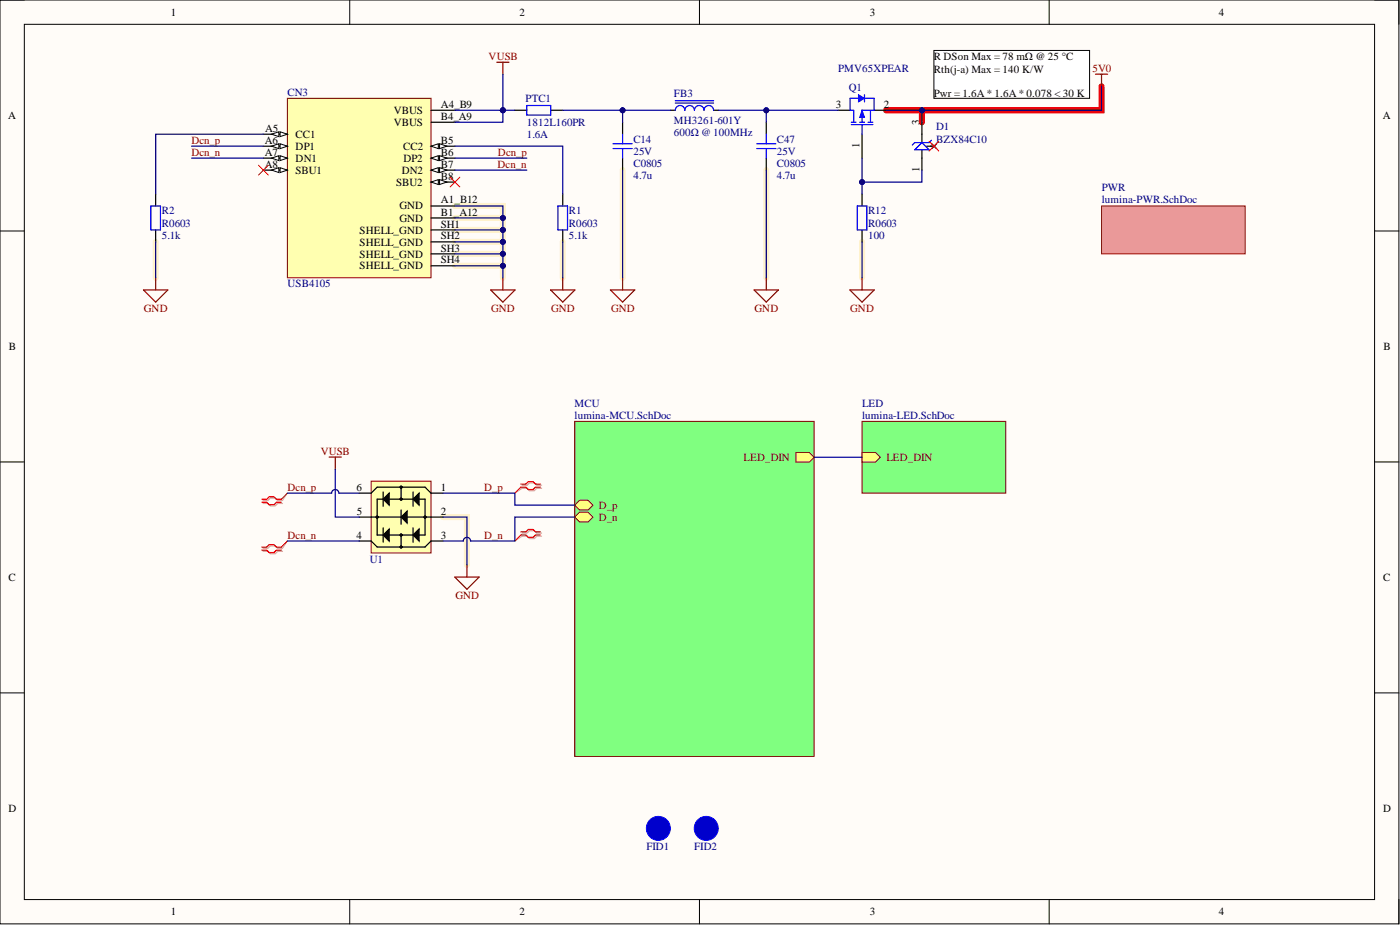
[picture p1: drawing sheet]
<svg xmlns="http://www.w3.org/2000/svg" width="292mm" height="193mm" viewBox="0 0 292 193" stroke-linecap="round" stroke-linejoin="round" font-family="sans-serif">
<path d="M0 0h291.9v192.7h-291.9z" fill-rule="evenodd" fill="#fffcf8"/>
<path d="M0 0h291.9v192.7h-291.9z" fill="none" stroke="#000" stroke-width=".21"/>
<path d="M5.1 5.1h281.7v182.6h-281.7z" fill-rule="evenodd" fill="#fffcf8"/>
<g fill="none" stroke="#000" stroke-width=".21">
<path d="M0 0h5.1M5.1 5.1h281.7v182.6h-281.7zM73 0v5.1M145.9 0v5.1M218.9 0v5.1M286.8 0h5.1v5.1M0 48.2h5.1M286.8 48.2h5.1M0 96.4h5.1M286.8 96.4h5.1M0 144.6h5.1M286.8 144.6h5.1"/>
<path d="M73 187.7v5M145.9 187.7v5M218.9 187.7v5M291.9 187.7v5"/>
</g>
<path d="M129.9 35.5v22.5M159.9 35.5v22.5M32.5 50.5v7.5M94.9 55.5h10v2.5M94.9 53h10v2.5M94.9 50.5h10v2.5M94.9 48h10v2.5M94.9 45.5h10v2.5M94.9 43h10v2.5M117.4 50.5v7.5M179.9 50.5v7.5M92.4 107.9h5v10" fill="none" stroke="#fff2cc" stroke-width="1.3"/>
<path d="M229.8 18v5h-44.9M192.3 23v2.5" fill="none" stroke="#f00" stroke-width="1.3"/>
<circle cx="147.3" cy="172.8" r="2.5" fill="#0000bf"/>
<circle cx="147.3" cy="172.8" r="2.5" fill="none" stroke="#00f" stroke-width=".21"/>
<circle cx="137.4" cy="172.8" r="2.5" fill="#0000bf"/>
<circle cx="137.4" cy="172.8" r="2.5" fill="none" stroke="#00f" stroke-width=".21"/>
<path d="M119.9 87.9h50v69.9h-50z" fill-rule="evenodd" fill="#80ff80"/>
<path d="M119.9 87.9h50v69.9h-50z" fill="none" stroke="#800000" stroke-width=".21"/>
<path d="M166.1 94.4h2.8l1 1-1 1h-2.8z" fill-rule="evenodd" fill="#ffff80"/>
<path d="M166.1 94.4h2.8l1 1-1 1h-2.8z" fill="none" stroke="#800000" stroke-width=".21"/>
<path d="M119.9 107.9l1-1h1.8l1 1-1 1h-1.8z" fill-rule="evenodd" fill="#ffff80"/>
<path d="M119.9 107.9l1-1h1.8l1 1-1 1h-1.8z" fill="none" stroke="#800000" stroke-width=".21"/>
<path d="M119.9 105.4l1-1h1.8l1 1-1 1h-1.8z" fill-rule="evenodd" fill="#ffff80"/>
<path d="M119.9 105.4l1-1h1.8l1 1-1 1h-1.8z" fill="none" stroke="#800000" stroke-width=".21"/>
<path d="M60 20.5h29.9v37.5h-29.9z" fill-rule="evenodd" fill="#ffffb0"/>
<path d="M60 20.5h29.9v37.5h-29.9z" fill="none" stroke="#800000" stroke-width=".21"/>
<path d="M55 28h5" fill="none" stroke="#000" stroke-width=".25"/>
<path d="M58.4 27.5l1.6 .5-1.6 .5z" fill="#f8fcff"/>
<path d="M58.4 27.5l1.6 .5-1.6 .5z" fill="none" stroke="#000" stroke-width=".21"/>
<path d="M56.7 28l1.5-.5v1z" fill="#f8fcff"/>
<path d="M56.7 28l1.5-.5v1z" fill="none" stroke="#000" stroke-width=".21"/>
<path d="M55 30.5h5" fill="none" stroke="#000" stroke-width=".25"/>
<path d="M58.4 30l1.6 .5-1.6 .5z" fill="#f8fcff"/>
<path d="M58.4 30l1.6 .5-1.6 .5z" fill="none" stroke="#000" stroke-width=".21"/>
<path d="M56.7 30.5l1.5-.5v1z" fill="#f8fcff"/>
<path d="M56.7 30.5l1.5-.5v1z" fill="none" stroke="#000" stroke-width=".21"/>
<path d="M55 33h5" fill="none" stroke="#000" stroke-width=".25"/>
<path d="M58.4 32.5l1.6 .5-1.6 .5z" fill="#f8fcff"/>
<path d="M58.4 32.5l1.6 .5-1.6 .5z" fill="none" stroke="#000" stroke-width=".21"/>
<path d="M56.7 33l1.5-.5v1z" fill="#f8fcff"/>
<path d="M56.7 33l1.5-.5v1z" fill="none" stroke="#000" stroke-width=".21"/>
<path d="M55 35.5h5" fill="none" stroke="#000" stroke-width=".25"/>
<path d="M58.4 35l1.6 .5-1.6 .5z" fill="#f8fcff"/>
<path d="M58.4 35l1.6 .5-1.6 .5z" fill="none" stroke="#000" stroke-width=".21"/>
<path d="M56.7 35.5l1.5-.5v1z" fill="#f8fcff"/>
<path d="M56.7 35.5l1.5-.5v1z" fill="none" stroke="#000" stroke-width=".21"/>
<path d="M89.9 23h5M89.9 25.5h5M89.9 30.5h5" fill="none" stroke="#000" stroke-width=".25"/>
<path d="M89.9 30.5l1.6-.5v1z" fill="#f8fcff"/>
<path d="M89.9 30.5l1.6-.5v1z" fill="none" stroke="#000" stroke-width=".21"/>
<path d="M91.7 30l1.5 .5-1.5 .5z" fill="#f8fcff"/>
<path d="M91.7 30l1.5 .5-1.5 .5z" fill="none" stroke="#000" stroke-width=".21"/>
<path d="M89.9 33h5" fill="none" stroke="#000" stroke-width=".25"/>
<path d="M89.9 33l1.6-.5v1z" fill="#f8fcff"/>
<path d="M89.9 33l1.6-.5v1z" fill="none" stroke="#000" stroke-width=".21"/>
<path d="M91.7 32.5l1.5 .5-1.5 .5z" fill="#f8fcff"/>
<path d="M91.7 32.5l1.5 .5-1.5 .5z" fill="none" stroke="#000" stroke-width=".21"/>
<path d="M89.9 35.5h5" fill="none" stroke="#000" stroke-width=".25"/>
<path d="M89.9 35.5l1.6-.5v1z" fill="#f8fcff"/>
<path d="M89.9 35.5l1.6-.5v1z" fill="none" stroke="#000" stroke-width=".21"/>
<path d="M91.7 35l1.5 .5-1.5 .5z" fill="#f8fcff"/>
<path d="M91.7 35l1.5 .5-1.5 .5z" fill="none" stroke="#000" stroke-width=".21"/>
<path d="M89.9 38h5" fill="none" stroke="#000" stroke-width=".25"/>
<path d="M89.9 38l1.6-.5v1z" fill="#f8fcff"/>
<path d="M89.9 38l1.6-.5v1z" fill="none" stroke="#000" stroke-width=".21"/>
<path d="M91.7 37.5l1.5 .5-1.5 .5z" fill="#f8fcff"/>
<path d="M91.7 37.5l1.5 .5-1.5 .5z" fill="none" stroke="#000" stroke-width=".21"/>
<path d="M89.9 43h5M89.9 45.5h5M89.9 48h5M89.9 50.5h5M89.9 53h5M89.9 55.5h5" fill="none" stroke="#000" stroke-width=".25"/>
<path d="M179.9 87.9h29.9v15h-29.9z" fill-rule="evenodd" fill="#80ff80"/>
<path d="M179.9 87.9h29.9v15h-29.9z" fill="none" stroke="#800000" stroke-width=".21"/>
<path d="M179.9 94.4h2.8l1 1-1 1h-2.8z" fill-rule="evenodd" fill="#ffff80"/>
<path d="M179.9 94.4h2.8l1 1-1 1h-2.8z" fill="none" stroke="#800000" stroke-width=".21"/>
<path d="M32.5 58v2.5M104.9 58v2.5M117.4 58v2.5M29.9 60.5h5.1l-2.5 2.5zM102.4 60.5h5.1l-2.6 2.5zM114.9 60.5h5l-2.5 2.5z" fill="none" stroke="#800000" stroke-width=".25"/>
<path d="M32.5 40.5v2.5M32.5 48v2.5M117.4 40.5v2.5M117.4 48v2.5" fill="none" stroke="#000" stroke-width=".25"/>
<path d="M31.5 43h2v5h-2zM116.4 43h2v5h-2z" fill="none" stroke="#00f" stroke-width=".25"/>
<path d="M229.8 43h30v10h-30z" fill-rule="evenodd" fill="#ea9999"/>
<path d="M229.8 43h30v10h-30z" fill="none" stroke="#800000" stroke-width=".21"/>
<path d="M53.9 34.5l2.1 2M56 34.5l-2.1 2M93.9 37l2 2M95.9 37l-2 2" fill="none" stroke="#f00" stroke-width=".21"/>
<path d="M97.4 117.9v2.5M94.9 120.4h5.1l-2.6 2.5z" fill="none" stroke="#800000" stroke-width=".25"/>
<path d="M77.4 100.4h12.5v15h-12.5z" fill-rule="evenodd" fill="#ffffb0"/>
<path d="M77.4 100.4h12.5v15h-12.5z" fill="none" stroke="#800000" stroke-width=".21"/>
<g fill="none" stroke="#000" stroke-width=".25">
<path d="M107.4 23h2.5M114.9 23h2.5M174.9 23h2.5M179.9 28v5M182.4 23h2.5M74.9 102.9h2.5l1.3-1.3h10l1.2 1.3h2.5M74.9 107.9h8.8M74.9 112.9h2.5l1.3 1.2h10l1.2-1.2h2.5M79.9 104.1l1.3-1.2v2.5zM79.9 111.6l1.3-1.2v2.5zM79.9 104.1h-1.2v7.5h1.2M79.9 102.6v3"/>
<path d="M79.9 110.1v3M81.2 111.6h5M81.2 104.1h5M83.7 107.9l1.2-1.3v2.5zM83.7 101.6v2.5M83.7 106.4v3M83.7 111.6v2.5M84.9 107.9h7.5M86.2 111.6l1.2-1.2v2.5zM86.2 104.1l1.2-1.2v2.5zM86.2 102.6v3M86.2 110.1v3"/>
<path d="M87.4 104.1h1.3v7.5h-1.3"/>
<circle cx="78.7" cy="107.9" r=".2"/>
<circle cx="83.7" cy="101.6" r=".2"/>
<circle cx="83.7" cy="114.1" r=".2"/>
<circle cx="83.7" cy="111.6" r=".2"/>
<circle cx="83.7" cy="104.1" r=".2"/>
<circle cx="88.7" cy="107.9" r=".2"/>
</g>
<path d="M79.9 104.1l1.3-1.2v2.5zM79.9 111.6l1.3-1.2v2.5zM83.7 107.9l1.2-1.3v2.5zM86.2 111.6l1.2-1.2v2.5zM86.2 104.1l1.2-1.2v2.5z" fill="#000"/>
<path d="M109.9 22h5v2h-5zM177.6 26h4.5M177.6 25.5h1M178.1 23v2.5M179.4 25.5h1M179.9 26v2M181.1 25.5h1M181.6 23v2.5M182.4 23h-2.5v2.5" fill="none" stroke="#00f" stroke-width=".25"/>
<path d="M108.9 101.2h1.1l.5-.5h1l.5 .5h1M108.9 101.9h1.1l.5 .5h1l.5-.5h1M108.9 111.2h1.1l.5-.5h1l.5 .5h1M108.9 111.8h1.1l.5 .6h1l.5-.6h1" fill="none" stroke="#d0a19e" stroke-width=".25"/>
<path d="M108.9 101.9l-1.5 1M108.9 111.8l-1.5 1.1" fill="none" stroke="#d0a19e" stroke-width=".21"/>
<path d="M108.7 101h1l.5-.5h1l.5 .5h1M108.7 101.6h1l.5 .5h1l.5-.5h1M108.7 111h1l.5-.5h1l.5 .5h1M108.7 111.6h1l.5 .5h1l.5-.5h1" fill="none" stroke="#f00" stroke-width=".25"/>
<path d="M108.7 101.6l-1.3 1.3M108.7 111.6l-1.3 1.3" fill="none" stroke="#f00" stroke-width=".21"/>
<path d="M103.7 13h2.5M104.9 13v2.5M68.7 95.4h2.5M69.9 95.4v2.5" fill="none" stroke="#800000" stroke-width=".25"/>
<path d="M179.9 23l.5 1.5h-1z" fill="#00f"/>
<path d="M179.9 23l.5 1.5h-1z" fill="none" stroke="#00f" stroke-width=".21"/>
<path d="M179.1 20.5h-1.7v2.5h.7M180.4 20.5h2v2.5" fill="none" stroke="#00f" stroke-width=".25"/>
<path d="M179.1 19.8l1.3 .7-1.3 .8z" fill="#00f"/>
<path d="M179.1 19.8l1.3 .7-1.3 .8z" fill="none" stroke="#00f" stroke-width=".21"/>
<path d="M180.4 19.8v1.5M192.3 29.7l1.6 1.5h-3zM194.3 29.2l-.4 .5h-3l-.5 .6M178.9 43h2v5h-2z" fill="none" stroke="#00f" stroke-width=".25"/>
<path d="M228.6 15.5h2.5M229.8 15.5v2.5M179.9 58v2.5M177.3 60.5h5.1l-2.5 2.5z" fill="none" stroke="#800000" stroke-width=".25"/>
<path d="M192.3 25.5v4.2M192.3 31.2v4.3M193.4 30.5h1.5M194.4 30l1 1M195.4 30l-1 1M179.9 40.5v2.5M179.9 48v2.5" fill="none" stroke="#000" stroke-width=".25"/>
<path d="M193.8 29.5l2.1 2M195.9 29.5l-2.1 2" fill="none" stroke="#f00" stroke-width=".21"/>
<path d="M194.9 10.5h32.4v10h-32.4z" fill-rule="evenodd" fill="#fff"/>
<path d="M194.9 10.5h32.4v10h-32.4z" fill="none" stroke="#000" stroke-width=".21"/>
<path d="M54.9 105h1l.5 .5h1l.5-.5h1M54.9 104.4h1l.5-.5h1l.5 .5h1M54.9 115h1l.5 .5h1l.5-.5h1M54.9 114.4h1l.5-.5h1l.5 .5h1" fill="none" stroke="#d0a19e" stroke-width=".25"/>
<path d="M60 102.9l-1.1 1.5M60 112.9l-1.1 1.5" fill="none" stroke="#d0a19e" stroke-width=".21"/>
<path d="M54.6 104.8h1l.5 .5h1.1l.5-.5h1M54.6 104.2h1l.5-.6h1.1l.5 .6h1M54.6 114.8h1l.5 .5h1.1l.5-.5h1M54.6 114.1h1l.5-.5h1.1l.5 .5h1" fill="none" stroke="#f00" stroke-width=".25"/>
<path d="M60 102.9l-1.3 1.3M60 112.9l-1.3 1.2" fill="none" stroke="#f00" stroke-width=".21"/>
<path d="M129.9 25.5v2.5M129.9 33v2.5M139.9 23h1M148.9 23h1M159.9 25.5v2.5M159.9 33v2.5" fill="none" stroke="#000" stroke-width=".25"/>
<path d="M127.9 31h4M127.9 30h4M129.9 28v2M129.9 31v2M140.9 23a1 1 0 0 1 1-1 1 1 0 0 1 1 1 1 1 0 0 1 1-1 1 1 0 0 1 1 1 1 1 0 0 1 1-1 1 1 0 0 1 1 1 1 1 0 0 1 1-1 1 1 0 0 1 1 1M140.9 21.5h8M140.9 21h8M157.9 31h4M157.9 30h4M159.9 28v2M159.9 31v2" fill="none" stroke="#00f" stroke-width=".25"/>
<path d="M129.9 58v2.5M159.9 58v2.5M127.4 60.5h5l-2.5 2.5zM157.3 60.5h5.1l-2.5 2.5z" fill="none" stroke="#800000" stroke-width=".25"/>
<path d="M32.5 50.5v7.5M94.9 55.5h10v2.5M117.4 50.5v7.5M169.9 95.4h10" fill="none" stroke="#000080" stroke-width=".25"/>
<circle cx="104.9" cy="55.5" r=".51" fill="#000080"/>
<circle cx="104.9" cy="55.5" r=".51" fill="none" stroke="#000080" stroke-width=".21"/>
<path d="M94.9 53h10v2.5" fill="none" stroke="#000080" stroke-width=".25"/>
<circle cx="104.9" cy="53" r=".51" fill="#000080"/>
<circle cx="104.9" cy="53" r=".51" fill="none" stroke="#000080" stroke-width=".21"/>
<circle cx="104.9" cy="55.5" r=".51" fill="#000080"/>
<circle cx="104.9" cy="55.5" r=".51" fill="none" stroke="#000080" stroke-width=".21"/>
<path d="M94.9 50.5h10v2.5" fill="none" stroke="#000080" stroke-width=".25"/>
<circle cx="104.9" cy="50.5" r=".51" fill="#000080"/>
<circle cx="104.9" cy="50.5" r=".51" fill="none" stroke="#000080" stroke-width=".21"/>
<circle cx="104.9" cy="53" r=".51" fill="#000080"/>
<circle cx="104.9" cy="53" r=".51" fill="none" stroke="#000080" stroke-width=".21"/>
<path d="M94.9 48h10v2.5" fill="none" stroke="#000080" stroke-width=".25"/>
<circle cx="104.9" cy="48" r=".51" fill="#000080"/>
<circle cx="104.9" cy="48" r=".51" fill="none" stroke="#000080" stroke-width=".21"/>
<circle cx="104.9" cy="50.5" r=".51" fill="#000080"/>
<circle cx="104.9" cy="50.5" r=".51" fill="none" stroke="#000080" stroke-width=".21"/>
<path d="M94.9 45.5h10v2.5" fill="none" stroke="#000080" stroke-width=".25"/>
<circle cx="104.9" cy="45.5" r=".51" fill="#000080"/>
<circle cx="104.9" cy="45.5" r=".51" fill="none" stroke="#000080" stroke-width=".21"/>
<circle cx="104.9" cy="48" r=".51" fill="#000080"/>
<circle cx="104.9" cy="48" r=".51" fill="none" stroke="#000080" stroke-width=".21"/>
<path d="M94.9 43h10v2.5" fill="none" stroke="#000080" stroke-width=".25"/>
<circle cx="104.9" cy="45.5" r=".51" fill="#000080"/>
<circle cx="104.9" cy="45.5" r=".51" fill="none" stroke="#000080" stroke-width=".21"/>
<path d="M55 28h-22.5v12.5M94.9 30.5h22.5v10M94.9 23h10" fill="none" stroke="#000080" stroke-width=".25"/>
<circle cx="104.9" cy="23" r=".51" fill="#000080"/>
<circle cx="104.9" cy="23" r=".51" fill="none" stroke="#000080" stroke-width=".21"/>
<path d="M40 33h15M40 30.5h15M94.9 33h15M94.9 35.5h15M107.4 23h-2.5v2.5h-10M69.9 97.9v10h5M60 102.9h9.2a.76 .76 0 0 1 .7-.8 .76 .76 0 0 1 .8 .8h4.2M60 112.9h14.9M92.4 107.9h5v10" fill="none" stroke="#000080" stroke-width=".25"/>
<circle cx="104.9" cy="23" r=".51" fill="#000080"/>
<circle cx="104.9" cy="23" r=".51" fill="none" stroke="#000080" stroke-width=".21"/>
<path d="M104.9 15.5v7.5" fill="none" stroke="#000080" stroke-width=".25"/>
<circle cx="104.9" cy="23" r=".51" fill="#000080"/>
<circle cx="104.9" cy="23" r=".51" fill="none" stroke="#000080" stroke-width=".21"/>
<path d="M192.3 23v2.5M179.9 50.5v7.5" fill="none" stroke="#000080" stroke-width=".25"/>
<circle cx="192.4" cy="23" r=".51" fill="#000080"/>
<circle cx="192.4" cy="23" r=".51" fill="none" stroke="#000080" stroke-width=".21"/>
<path d="M192.3 35.5v2.5h-12.4" fill="none" stroke="#000080" stroke-width=".25"/>
<circle cx="179.9" cy="38" r=".51" fill="#000080"/>
<circle cx="179.9" cy="38" r=".51" fill="none" stroke="#000080" stroke-width=".21"/>
<path d="M179.9 33v7.5M92.4 102.9h15v2.5h12.5M119.9 107.9h-12.5v5h-9.2a.76 .76 0 0 0-.8-.8 .76 .76 0 0 0-.7 .8h-4.3" fill="none" stroke="#000080" stroke-width=".25"/>
<circle cx="179.9" cy="38" r=".51" fill="#000080"/>
<circle cx="179.9" cy="38" r=".51" fill="none" stroke="#000080" stroke-width=".21"/>
<path d="M117.4 23h22.5" fill="none" stroke="#000080" stroke-width=".25"/>
<circle cx="129.9" cy="23" r=".51" fill="#000080"/>
<circle cx="129.9" cy="23" r=".51" fill="none" stroke="#000080" stroke-width=".21"/>
<path d="M149.9 23h25" fill="none" stroke="#000080" stroke-width=".25"/>
<circle cx="159.9" cy="23" r=".51" fill="#000080"/>
<circle cx="159.9" cy="23" r=".51" fill="none" stroke="#000080" stroke-width=".21"/>
<path d="M229.8 18v5h-44.9M159.9 35.5v22.5" fill="none" stroke="#000080" stroke-width=".25"/>
<circle cx="192.4" cy="23" r=".51" fill="#000080"/>
<circle cx="192.4" cy="23" r=".51" fill="none" stroke="#000080" stroke-width=".21"/>
<path d="M129.9 23v2.5M129.9 35.5v22.5" fill="none" stroke="#000080" stroke-width=".25"/>
<circle cx="129.9" cy="23" r=".51" fill="#000080"/>
<circle cx="129.9" cy="23" r=".51" fill="none" stroke="#000080" stroke-width=".21"/>
<path d="M159.9 23v2.5" fill="none" stroke="#000080" stroke-width=".25"/>
<circle cx="159.9" cy="23" r=".51" fill="#000080"/>
<circle cx="159.9" cy="23" r=".51" fill="none" stroke="#000080" stroke-width=".21"/>
<g font-size="2.3">
<text x="35.6" y="3.3">1</text>
<text x="108.4" y="3.3">2</text>
<text x="181.5" y="3.3">3</text>
<text x="254.3" y="3.3">4</text>
<text x="194.8" y="12.6">R DSon Max = 78 mΩ @ 25 °C</text>
<text x="194.8" y="15.1">Rth(j-a) Max = 140 K/W</text>
<text x="82.1" y="23.8">VBUS</text>
<text x="92" y="22.5">A4_B9</text>
<text x="174.4" y="22.5">3</text>
<text x="184.4" y="22.5">2</text>
<text x="194.8" y="20.2">Pwr = 1.6A * 1.6A * 0.078 &lt; 30 K</text>
<text x="1.7" y="24.9">A</text>
<text x="55.3" y="27.5">A5</text>
<text x="61.7" y="28.7">CC1</text>
<text x="82.1" y="26.3">VBUS</text>
<text x="92" y="25">B4_A9</text>
<text x="191.9" y="26" transform="rotate(-90 191.9 26)">3</text>
<text x="288.5" y="24.9">A</text>
<text x="55.2" y="30">A6</text>
<text x="55.2" y="32.5">A7</text>
<text x="55.2" y="35">A8</text>
<text x="61.7" y="31.3">DP1</text>
<text x="61.7" y="33.7">DN1</text>
<text x="84.1" y="31.3">CC2</text>
<text x="84.2" y="33.7">DP2</text>
<text x="92" y="30">B5</text>
<text x="92" y="32.5">B6</text>
<text x="92" y="35">B7</text>
<text x="179.4" y="30.9" transform="rotate(-90 179.4 30.9)">1</text>
<text x="191.9" y="35.8" transform="rotate(-90 191.9 35.8)">1</text>
<text x="61.7" y="36.3">SBU1</text>
<text x="82.7" y="38.7">SBU2</text>
<text x="83.8" y="36.3">DN2</text>
<text x="92" y="37.4">B8</text>
<text x="83.3" y="43.7">GND</text>
<text x="83.3" y="46.2">GND</text>
<text x="92" y="42.4">A1_B12</text>
<text x="92" y="45">B1_A12</text>
<text x="92" y="47.5">SH1</text>
<text x="75" y="48.8">SHELL_GND</text>
<text x="75" y="51.2">SHELL_GND</text>
<text x="75" y="53.8">SHELL_GND</text>
<text x="92" y="50">SH2</text>
<text x="92" y="52.5">SH3</text>
<text x="75" y="56.2">SHELL_GND</text>
<text x="92" y="54.9">SH4</text>
<text x="1.9" y="73">B</text>
<text x="288.7" y="73">B</text>
<text x="74.4" y="102.4">6</text>
<text x="74.4" y="107.4">5</text>
<text x="92" y="102.4">1</text>
<text x="92" y="107.4">2</text>
<text x="74.4" y="112.3">4</text>
<text x="92" y="112.3">3</text>
<text x="1.8" y="121.2">C</text>
<text x="288.6" y="121.2">C</text>
<text x="1.8" y="169.4">D</text>
<text x="288.6" y="169.4">D</text>
<text x="35.6" y="191">1</text>
<text x="108.4" y="191">2</text>
<text x="181.5" y="191">3</text>
<text x="254.3" y="191">4</text>
</g>
<g font-size="2.3" fill="#800000">
<text x="101.9" y="12.5">VUSB</text>
<text x="227.9" y="15">5V0</text>
<text x="39.9" y="32.5">Dcn_n</text>
<text x="39.9" y="30">Dcn_p</text>
<text x="103.8" y="35">Dcn_n</text>
<text x="103.9" y="32.5">Dcn_p</text>
<text x="30" y="65.1">GND</text>
<text x="102.5" y="65.1">GND</text>
<text x="115" y="65.1">GND</text>
<text x="127.5" y="65.1">GND</text>
<text x="157.4" y="65.1">GND</text>
<text x="177.4" y="65.1">GND</text>
<text x="66.9" y="94.8">VUSB</text>
<text x="155.2" y="96.2">LED_DIN</text>
<text x="184.9" y="96.2">LED_DIN</text>
<text x="60" y="102.4">Dcn_p</text>
<text x="101" y="102.4">D_p</text>
<text x="125" y="106.2">D_p</text>
<text x="60" y="112.3">Dcn_n</text>
<text x="101" y="112.3">D_n</text>
<text x="125" y="108.6">D_n</text>
<text x="95" y="124.9">GND</text>
</g>
<g font-size="2.3" fill="#000080">
<text x="174.9" y="15">PMV65XPEAR</text>
<text x="60" y="20">CN3</text>
<text x="109.6" y="21.2">PTC1</text>
<text x="140.6" y="20.3">FB3</text>
<text x="177.1" y="19">Q1</text>
<text x="109.9" y="28.7">1.6A</text>
<text x="109.9" y="26.3">1812L160PR</text>
<text x="132.1" y="29.8">C14</text>
<text x="140.6" y="28.3">600Ω @ 100MHz</text>
<text x="140.6" y="25.8">MH3261-601Y</text>
<text x="162.1" y="29.8">C47</text>
<text x="195.3" y="27.2">D1</text>
<text x="195.3" y="29.8">BZX84C10</text>
<text x="132.1" y="32.3">25V</text>
<text x="132.1" y="34.8">C0805</text>
<text x="162.1" y="32.3">25V</text>
<text x="162.1" y="34.8">C0805</text>
<text x="132.1" y="37.4">4.7u</text>
<text x="162.1" y="37.4">4.7u</text>
<text x="229.9" y="39.9">PWR</text>
<text x="33.8" y="47.3">R0603</text>
<text x="33.8" y="44.7">R2</text>
<text x="118.7" y="47.3">R0603</text>
<text x="118.7" y="44.7">R1</text>
<text x="181.1" y="47.3">R0603</text>
<text x="181.1" y="44.7">R12</text>
<text x="229.9" y="42.4">lumina-PWR.SchDoc</text>
<text x="33.8" y="49.8">5.1k</text>
<text x="118.7" y="49.8">5.1k</text>
<text x="181.1" y="49.8">100</text>
<text x="60" y="59.9">USB4105</text>
<text x="119.9" y="84.9">MCU</text>
<text x="119.9" y="87.4">lumina-MCU.SchDoc</text>
<text x="179.9" y="84.9">LED</text>
<text x="179.9" y="87.4">lumina-LED.SchDoc</text>
<text x="77.2" y="117.4">U1</text>
<text x="134.9" y="177.4">FID1</text>
<text x="144.8" y="177.4">FID2</text>
</g>
</svg>
